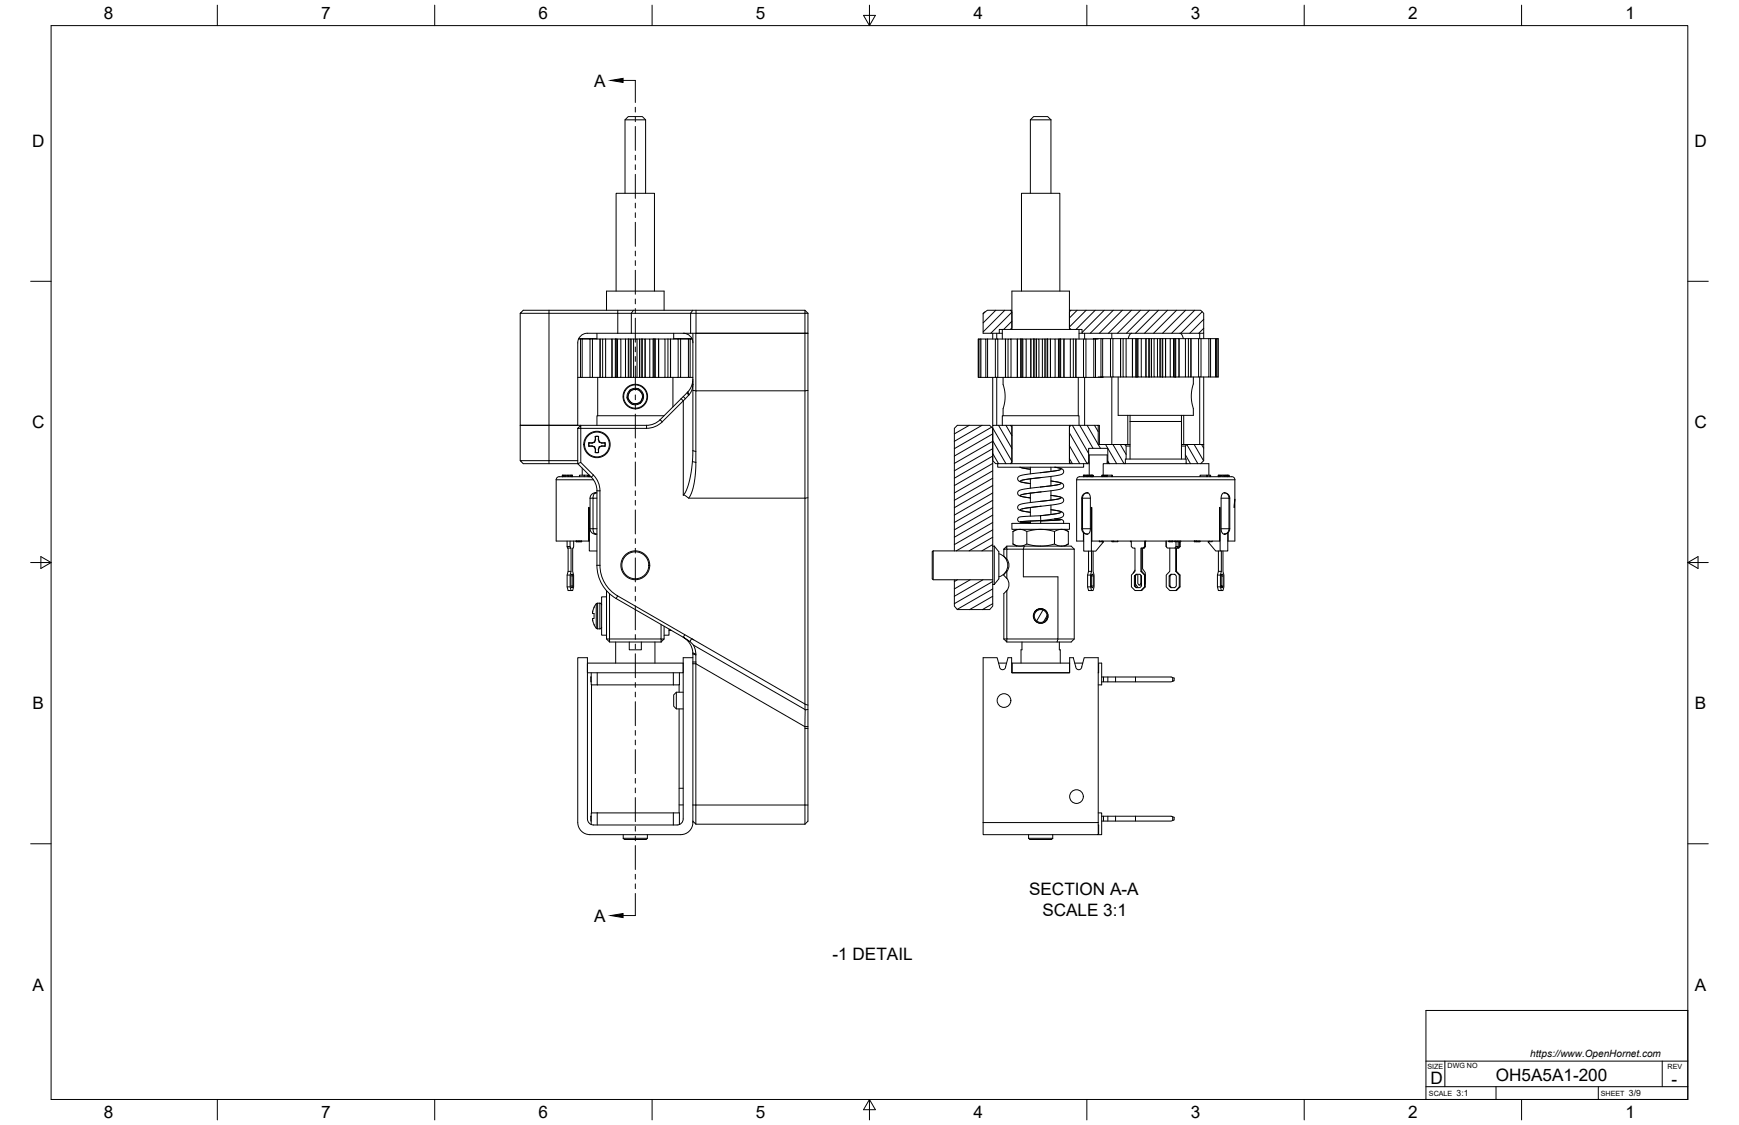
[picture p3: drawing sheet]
<svg xmlns="http://www.w3.org/2000/svg" width="864mm" height="559mm" viewBox="0 0 864 559" stroke-linecap="round" stroke-linejoin="round" font-family="sans-serif">
<!-- layer: Visible -->
<g fill="none" stroke="#000" stroke-width=".5">
<path d="M310 60h11M512 60h10M512 60l1-2h7l2 2M512 60v36M522 60v36M310 96v-36l2-2h7l2 2v36M258 156l2-2h140l1 2v10h-1v-10zM258 156v55h29v-41M301 154v-9h29v9M306 145v-49h19v49M400 154v2h1M502 154h1"/>
<path d="M507 145v-49h19v49M531 154h1M287 168h1v19M287 168h1M289 168v19h-1M289 168h4v19M289 168h-1h1M293 168h-4M294 168v19h-1M294 168h4v19h-4M294 168h-1h1M296 168h-2"/>
<path d="M296 166v2M299 168h-1v19h1v-19h2M301 168v19h-2M301 168h3v19h-3M306 168h-2v19h2M306 168v19M307 168h1v19h-1M308 168h3v19h-3M311 168h2v19h-2zM313 168h2v19h-2zM315 168h1v19h-1M316 168h2v19h-2"/>
<path d="M318 168h2v19h-2zM320 168h3v19h-3zM323 168h1M324 168v19h-1M324 168h1M325 168h2v19h-2M325 168v19M327 168h3v19h-3zM330 168h2M332 168v19h-2M332 168h1v19h-1M333 168h4v19h-4z"/>
<path d="M335 168h2M335 166v2M338 168v19h-1M338 168h4v19h-4M338 168h-1h1M339 166a5 5 0 0 1 5 4M342 168h-4M343 168h-1h2M344 168h-1v19h-1M344 166v28h2v-28M346 166h-54a5 5 0 0 0-5 4M346 166h55v242l-1 1"/>
<path d="M346 166h54v28h-54l-1 41-1 8-2 4M486 168v19M486 168h1v19M487 168h.1M487 168v19M487 168h3v19M490 168h.1M490 168v19M490 168h4M493 166v2M494 168h2v19h-2zM496 168h3v19h-3"/>
<path d="M496 166h2M498 164h38M498 164h-2v2h-8v-10l2-2h12l1 1v8l-1 1M498 164v4M501 168h-2v19h2M501 168h1v19h-1zM502 168h3v19h-3M503 164v-19h28v19M508 168h-3v19h3M508 168v19M508 168h2v19h-2M510 168h2v19h-2"/>
<path d="M512 168h3v19h-3zM515 168h1v19h-1zM516 168h2v19h-2M518 168h1v19h-1M519 168h3v19h-3zM522 168h2v19h-2zM524 168h2M526 168h2v19h-2M526 168v19h-2M526 168v19M532 168h-4v19h4M532 164l-1-1v-8l1-1h64l2 2v10h-61v-2h-1"/>
<path d="M533 168h1M533 168h-1v19h1M533 168v19M534 168v19M536 166h1M536 164v4M538 168h-4v19h4M539 168h4M539 168h-1v19h1M539 168v19M543 168h1M543 168h.1"/>
<path d="M544 168h1M544 168h-1v19h1M544 168v19M544 168h.1M547 168h-3M548 168h-1v19h1M551 168h-3v19h3M553 168h-2v19h2M556 168h-3v19h3M557 168v19M558 168h-1v19h1M559 168h3v19h-3z"/>
<path d="M559 168h-1v19h1M565 168h.1M565 168h-3v19h3M565 168v19M567 168h2v19h-2zM567 168h-2v19h2M569 168h3v19h-3zM573 168h-1v19h1M575 168h1v19h-1zM575 168h-2v19h2M576 168h3v19h-3zM581 168h-2v19h2"/>
<path d="M583 168h-2v19h2M583 168v19M583 168h2v19h-2M585 168v19M586 168h3v19h-3M589 168h1M590 168v19h-1M590 168h1v19h-1M591 168h4v19h-4zM595 168h1M596 168v19h-1M596 168h4v19h-4"/>
<path d="M598 166v2M600 168h1M601 168v19h-1M601 168h3v19h-3M604 168v19M604 168h1v19h-1M605 168h.1M605 168v19M287 187h1M289 187h4M297 187v20M311 198l3 3 4-1"/>
<path d="M311 198a4 4 0 0 0 7 2M313 194l-2 4M313 194l4-1v1l3 2-2 4M313 194l-1 2-1 2M313 194a4 4 0 0 1 6 0 4 4 0 0 1-1 6M324 187h1M334 187v15M343 187h1M344 191v3l-2 2-13 14a11 11 0 0 1-8 3h-33v17h-1v-17M344 188l-1 4-1 3-15 14-3 2h-66v18M344 194v36l-2 10-1 4-2 2 3 1h58v-53h1M486 187h1"/>
<path d="M487 187h3M490 187h4M493 187v24M498 187l1 10-1 10M526 187h.1M533 187h1M535 187v20M539 187h4M544 187h2M545 187h2M546 187h1M547 187h1"/>
<path d="M547 187h.1M555 187v19h38l-1-8 1-11M565 187h.1M598 187v34M605 187h.1M287 213l1-2v2zM292 220v2M292 220h1M293 220v2M294 220h.1M295 219v1M296 218l-1 1-3 1"/>
<path d="M296 217h.1M296 217v1M296 218h.1M296 217h1M296 217l-1 3h-2M297 217l1 3h2M297 217l1 2 2 1M297 217h.1M297 218h.1M298 219v1M299 220h.1M300 220v2"/>
<path d="M300 220h.1M330 207h-34v4M498 211h38M498 211v-4h38v4M498 211h-5v18l1 1h1M502 211l1 1v18h-1M503 211v19M531 211v19M532 211l-1 1v18h1M536 211h9v10h14v1v6M545 211h1v10M561 209h26"/>
<path d="M561 206v22M587 206v22M279 236v1v-1M280 236l-1 1M280 236v1M281 236h-1v1M282 236h-1v1M282 236v1M283 236h-1v1M283 236v1M284 237v-1v1M284 236l-1 1"/>
<path d="M284 236h.1M287 229h-29l2 1h27l8 8 1 3v3v37a19 19 0 0 0 10 16M288 230l7 6a11 11 0 0 1 3 8v37a18 18 0 0 0 9 15l93 54M289 233v3M290 236h-2v1M292 236h.1M292 236v1v-1h-2v1M292 237l1-1v1M292 222h3l1 3M293 222h2l1 3M293 222h-1M293 236v1"/>
<path d="M293 237h-15h-2v1v31h17M294 221v1M295 222h.1M296 225h1M296 225h.1M296 223h.1M297 223h.1M297 225h.1M298 222h.1M299 221v1M300 222h-2l-1 3M300 222h.1"/>
<path d="M495 230h43M495 230v2h43v-2M506 232l6 1M512 232v3M512 238v4M522 239l5 1 1 1v1l-3 1-18 3M522 232v2M522 237v4M524 232l3 1 1 1v1l-3 1-18 3M526 233l-17 3-3 1v1l1 1 5 1M538 236v1v-1M538 230h2h1v-7h9v7h1"/>
<path d="M538 236v1M539 236l-1 1M539 236v1M540 236l-1 1M540 236v1M540 230h1M541 236l-1 1v-1v1M541 230h.1M541 236v1M542 236l-1 1M542 236v1M542 236v1v-1v1"/>
<path d="M543 236l-1 1M547 236v1M548 236l-1 1M548 236v-6h52v6M548 236v1M549 236l-1 1M549 236v1M550 236l-1 1M550 230v-4h-9v11M550 230h.1M552 237v-1v1M552 236h-2v1"/>
<path d="M559 221h2M559 230v-2h30v2M559 230h.1M559 222h2M587 221h2M587 222h2M589 228v-6v-1h9v8l-2 1M589 230h.1M599 237v-1l1 1M599 236h-3v1M600 236h1M601 237v-1v1"/>
<path d="M605 236v1M606 236l-1 1M606 236v1M607 236h-1v1M608 236h-1v1M608 236v1M609 236l-1 1M609 236v1M610 236v1zM610 236h-1v1M610 237v-1v1M296 245h-2l-1 2v16l1 2h2"/>
<path d="M296 245h.1M401 247h-1v103h1M503 260h28v3h-28zM512 245v5M512 252v4M512 259v1M517 256v3M517 256l-10 1-2 1 1 1 6 1M517 256h.1M517 259h-10M522 246l5 1 1 1v1l-3 1-18 3M522 253l5 1 1 1v1l-2 1-9 2"/>
<path d="M522 244v4M522 251v5M522 258v1M524 258h4v2M526 255l-9 1M526 248l-18 2-2 1v2l6 1M526 241l-18 2-2 1v2l6 1M527 258l-9 1a.8 .8 0 0 0-1 0 .8 .8 0 0 0 0 1M540 245h.1M540 245l-2 1-1 1v16l1 2h2h1v-2v-16v-1l-1-1M608 245h-1l-1 2v16l1 2h1M608 245h.1"/>
<path d="M608 245l2 1 1 1v16l-1 2h-2M613 248h.1M613 248v4v-14l-1-1h-76l-1 1v31h3M613 248v21h-3v-4M282 269v3h1M282 271h1M282 272v20v1h2M283 269l1 3-1 20 1 1 1-1-1-20 1-3M286 269h.1M287 269h-1M287 269h.1M288 269h-1"/>
<path d="M288 269h.1M289 269h-1M289 269h.1M292 269l1-17v22h3M296 265h.1M463 274v14h30M463 274v14M463 274h30M493 271v19M493 271v-58l-2-2h-16l-1 2v61M493 271h1M494 271v19"/>
<path d="M494 271l2 3v14l-2 2M496 275a6 6 0 0 1 4 6 6 6 0 0 1-4 6M499 273v3l1 2M500 278v-5h8v14h17v30h-25v-24M500 271v2h-1zM500 271h9M500 278a5 5 0 0 1 0 6M503 264l3-1 4 1 7-1 7 1 4-1 3 1M503 270l3 1 4-1 6 1 8-1 3 1 4-1M503 264v6M503 270l2 1M505 263l-2 1"/>
<path d="M509 271h23l1 2h-25zM510 264v6M524 264v6M529 263l2 1M531 264v6M531 270l-2 1M533 273v44l-1 2h-7M538 265v4M538 265v9h4v-22v17h64v-17v22h4v-9M540 265h.1M541 274l-1 18 1 1h1M546 269h2l-4 5h-2v18v1h1v-1v-18"/>
<path d="M546 269h.1M547 269h.1M548 269h.1M552 269h.1M552 269h1M553 269h.1M555 269h-2M555 269h.1M561 269h1M562 269v2l1 1h1v12l-2 2v6l2 1h3l1-1v-6l-1-2v-12h1v-1v-2M567 272v12l2 2v6l-2 1M567 272v11l2 1v6"/>
<path d="M568 272h.1M568 271h1M569 272h-1M569 269v2l-1 1M569 269h.1M579 269v3M579 269v2l1 1h5M580 269h1M581 272v12l-2 2v6l2 1h3l2-1v-6l-2-2v-12M581 269h.1M582 269h-1M582 269h.1"/>
<path d="M583 269h-1M584 269h-1M584 269h.1M584 269v2h1M584 271l-1 1M584 272v12l2 2v6l-2 1M584 269h1M585 269h.1M585 269v2v1M586 269h-1M586 269v2l-1 1M586 271h.1"/>
<path d="M586 269h.1M593 269h.1M593 269h1M594 269h.1M594 269h1M595 269h.1M596 269h-1M601 269h.1M602 269h-2l4 5h2M605 274v18v1h2M607 274l-1 12 1 7 1-1-1-18M608 265h.1"/>
<path d="M282 292h1M282 286h1M282 284h2M284 286h.1M284 291h.1M284 285v1v6v-1zM296 300l-2 4M298 300h-2M298 300h1M301 296h-2v20h2M301 293v24h2v-22M306 297l33 20"/>
<path d="M474 288v13l1 2h16l2-2v-11M493 290h1M500 284v3M500 284l-1 1 1 2M500 287a5 5 0 0 1-1 8v22M540 292h2M540 286h2M541 284h1M542 286h1M542 291h1M542 285l1 1v6l-1-1zM563 284h.1"/>
<path d="M563 286v5h1M564 283l-1 2M564 286h-1l1-1h2l1 1v5l-1 1h-2l-1-1M564 290h.1M564 286v4l1 2M565 285l-1 1v5l1 1M565 285v5l1 1h1M567 286v4l-1 1M567 290h.1M567 284h.1M568 292h1M568 286h1"/>
<path d="M581 291l1 1M581 286v5M581 285h2l1 1v5l-1 1h-2v-1v-5zM582 285l-1 1M584 284h.1M586 292h.1M586 286h.1M605 292h1M605 286h1M605 284h2M606 286h1v5M607 286v-1l-1 6 1 1v-1h-1"/>
<path d="M294 308h.1M294 305h.1M294 304v1M294 307v1M294 304h.1M294 305h1v2h-1M294 307h.1M294 308l2 4M296 312h2M299 311l-1 1M303 319h25M306 319v10"/>
<path d="M313 319v4h5v-4M325 319v10M328 310v7h-25v2l-2-2M328 317h2l-2 2zM330 311v6M332 312v4h-2M333 313h-1M333 313h.1M343 319l2 2 1 5v83l-2-1M343 319l-4-2 4 3 1 4v84M345 318l-2-1v2M499 317h1v2z"/>
<path d="M508 319l-1 10M514 304l3-2 1 1 2 1M526 319l1 10M533 317h-8v2h-25M292 329h47v5h-47M294 336v3M294 334v6h43v-6M344 327h-5v80v2l-3 1h-41l-2-1-1-1v-81h-5v82a6 6 0 0 0 6 6h45a6 6 0 0 0 6-7M344 320l56 32M488 327h7l1 4a1.5 1.5 0 0 0 2 2 1.5 1.5 0 0 0 1-2l2-4h1v7h29v-7h2l1 4a1.5 1.5 0 0 0 2 2 1.5 1.5 0 0 0 1-2l1-4h7v88h-57zM496 329h4M502 329h29v5h-28v-5"/>
<path d="M534 329h4M545 334l1-5h1v11h-2M547 336h35l1 1v1h-1v-1M547 339h1M548 336v3h6v-3M550 336v3M564 336v3h-10M582 338l-18 1M294 340v64M336 344v8M337 340v4M337 352v52"/>
<path d="M339 344h-3l-1 1v6l1 1h3M400 352v1M400 350v2M400 353v56M401 352l-1 1M337 392h2M337 400h2M294 405v3M294 410v-6h43v6M309 416l1 1h11l1-1M309 416h13M309 415v1"/>
<path d="M322 415v1M346 409h54M511 416v1h11l1-1M511 416h12M511 415v1M523 415v1M545 404h2v11h-1l-1-5M547 405h35l1 1v1l-1 1v-2M547 408h1M548 405v3h6v-3M550 405v3M564 405v3h-10"/>
<path d="M582 408h-18"/>
<circle cx="315" cy="197" r="6"/>
<circle cx="315" cy="197" r="4"/>
<circle cx="316" cy="197" r="6"/>
<circle cx="296" cy="221" r="6"/>
<circle cx="296" cy="221" r="7"/>
<circle cx="315" cy="281" r="7"/>
<circle cx="517" cy="306" r="3"/>
<circle cx="517" cy="306" r="4"/>
<circle cx="499" cy="348" r="3"/>
<circle cx="535" cy="396" r="3"/>
</g>
<!-- layer: Visible Narrow -->
<g fill="none" stroke="#000" stroke-width=".5">
<path d="M273 154v76M307 154v12M315 154l-1 2v10M344 154l-1 2v10M346 154v12M306 168v19M312 168v19M319 168v19M325 168v19M495 166v2M507 168v19M513 168v19"/>
<path d="M514 168v19M520 168v19M526 168v19M527 168v19M539 166v2M552 166v2M562 166h-1l-1 2M564 168v19M570 168v19M571 168v19M577 168v19M584 168v19"/>
<path d="M586 166h1l1 2M596 166v2M338 198l1 1v47M339 197l1 1M341 195l1 1M342 195v1M344 189v2M495 187v24M539 187v24M552 187v34M596 187v34M321 211v2"/>
<path d="M328 208l1 2M560 206v15M588 206v15M276 238h19M295 236l-1 1M344 229l2 1M344 224h2M507 232l5 1M517 237l-10 2 5 1M522 239l5 1-10 2M524 232l3 1-10 2M535 238h78"/>
<path d="M296 245l-1 1a1.2 1.2 0 0 1-1 1 1.2 1.2 0 0 1-1 0M296 247h-2v16h2M296 244h2M517 251l-10 2 5 1M517 244l-10 2 5 1M517 259h-10l5 1M522 253l5 1-10 2M522 246l5 1-10 2M524 258h3l-10 1M540 245h-1l-2 2M541 247h-3v16h3M606 247h4v16h1"/>
<path d="M608 245h1l2 2M293 263a1.5 1.5 0 0 1 2 1l1 1M537 263l2 2h1M606 263h4v2h-2M296 300v12M296 281h2M297 300v12M298 300v12M307 296l-1 1M340 315l-1 2M297 334v6M334 334v6"/>
<path d="M344 324l2 1M344 330h2l54 31h1M344 325h2M344 329h2M400 362h1M344 400h57M297 404v6M334 404v6M488 409h57"/>
</g>
<!-- layer: Border -->
<g fill="none" stroke="#000" stroke-width=".5">
<path d="M25 13h813v533h-813zM108 3v10M216 3v10M324 3v10M429 8h6l-3 5zM432 3v10M540 3v10M648 3v10M756 3v10M15 140h10M838 140h10M15 279h10"/>
<path d="M20 276l5 3-5 3zM838 279l5-3v6zM838 279h10M15 419h10M838 419h10M108 546v10M216 546v10M324 546v10M432 546l3 5h-6zM432 546v10M540 546v10M648 546v10"/>
<path d="M756 546v10"/>
</g>
<!-- layer: Titleblock -->
<path d="M708 502h130v44h-130zM708 540h130M708 527h130M718 527v13M743 540v6M794 540v6M825 527v13" fill="none" stroke="#000" stroke-width=".5"/>
<!-- layer: Hatching -->
<g fill="none" stroke="#000" stroke-width=".5">
<path d="M489 155l-1 1M494 154l-6 6M499 154l-11 11M503 155l-11 11M503 160l-5 4M535 154l-4 4M539 154l-8 8M544 154l-10 10M548 154l-11 11M553 154l-12 12M557 154l-11 12M562 154l-12 12"/>
<path d="M566 154l-11 12M571 154l-12 12M575 154l-11 12M580 154l-12 12M584 154l-11 12M589 154l-12 12M593 154l-11 12M597 155l-11 11M598 159l-7 7M598 163l-3 3M481 211l-7 5M488 211l-14 8"/>
<path d="M492 212l-18 11M493 219l7 11M493 213l10 16M493 216l-19 11M493 219l-19 11M496 211l7 12M500 211l3 5M531 215l9 15M533 211l8 14M536 211l7 12M540 211l6 12M544 211l1 3"/>
<path d="M493 225l3 5M493 223l-19 11M493 227l-19 11M493 230l-19 11M493 234l-19 11M493 238l-19 11M531 228l2 2M531 221l5 9M549 221l6 9M550 229l1 1M553 221l5 9M556 221l3 5"/>
<path d="M589 226l2 4M589 221l6 9M593 221l5 8M597 221l1 2M493 241l-19 11M493 245l-19 11M493 249l-19 11M493 252l-19 11M493 256l-19 11M493 260l-19 11M493 263l-18 11M493 267l-12 7"/>
<path d="M493 271l-5 3M475 288l-1 1M482 288l-8 5M488 288l-14 8M493 289l-19 11M493 293l-18 10M493 296l-11 7M493 300l-5 3M518 303l-3 5M520 306l-2 3"/>
</g>
<!-- layer: Section Lines -->
<g fill="none" stroke="#000" stroke-width=".5">
<path d="M309 40h7v11M316 53v3M316 58v2M316 63v12M316 77v2M316 82v2M316 87v12M316 101v2M316 106v2M316 110v12M316 125v2M316 129v3"/>
<path d="M316 134v12M316 149v2M316 153v3M316 158v12M316 172v3M316 177v2M316 182v12M316 196v3M316 201v2M316 206v12M316 220v2M316 225v2"/>
<path d="M316 229v12M316 244v2M316 249v2M316 253v12M316 268v2M316 272v3M316 277v12M316 291v3M316 296v3M316 301v12M316 315v3M316 320v2"/>
<path d="M316 325v12M316 339v2M316 344v2M316 349v11M316 363v2M316 368v2M316 372v12M316 387v2M316 391v3M316 396v12M316 410v3M316 415v3"/>
<path d="M316 420v12M316 434v3M316 439v2M316 444v11h-7"/>
</g>
<path d="M303 40l6-1v2zM303 455l6-1v2z" fill="#000" stroke="#000" stroke-width=".5"/>
<g font-size="8.5">
<text x="52" y="9">8</text>
<text x="160" y="9">7</text>
<text x="267" y="9">6</text>
<text x="375" y="9">5</text>
<text x="483" y="9">4</text>
<text x="591" y="9">3</text>
<text x="699" y="9">2</text>
<text x="807" y="9">1</text>
<text x="295" y="43">A</text>
<text x="16" y="73">D</text>
<text x="841" y="73">D</text>
<text x="16" y="213">C</text>
<text x="841" y="213">C</text>
<text x="16" y="352">B</text>
<text x="842" y="352">B</text>
<text x="511" y="445">SECTION A-A</text>
<text x="518" y="455">SCALE 3:1</text>
<text x="295" y="458">A</text>
<text x="413" y="477">-1 DETAIL</text>
<text x="16" y="492">A</text>
<text x="842" y="492">A</text>
<text x="710" y="538">D</text>
<text x="743" y="537">OH5A5A1-200</text>
<text x="830" y="539">-</text>
<text x="52" y="555">8</text>
<text x="160" y="555">7</text>
<text x="267" y="555">6</text>
<text x="375" y="555">5</text>
<text x="483" y="556">4</text>
<text x="591" y="555">3</text>
<text x="699" y="556">2</text>
<text x="807" y="556">1</text>
</g>
<text font-size="5" x="760" y="525">https://www.OpenHornet.com</text>
<g font-size="4.3">
<text x="723" y="544">3:1</text>
<text x="809" y="544">3/9</text>
</g>
<g font-size="3.5">
<text x="709" y="531">SIZE</text>
<text x="719" y="530">DWG NO</text>
<text x="828" y="531">REV</text>
<text x="710" y="544">SCALE</text>
<text x="795" y="544">SHEET</text>
</g>
</svg>
